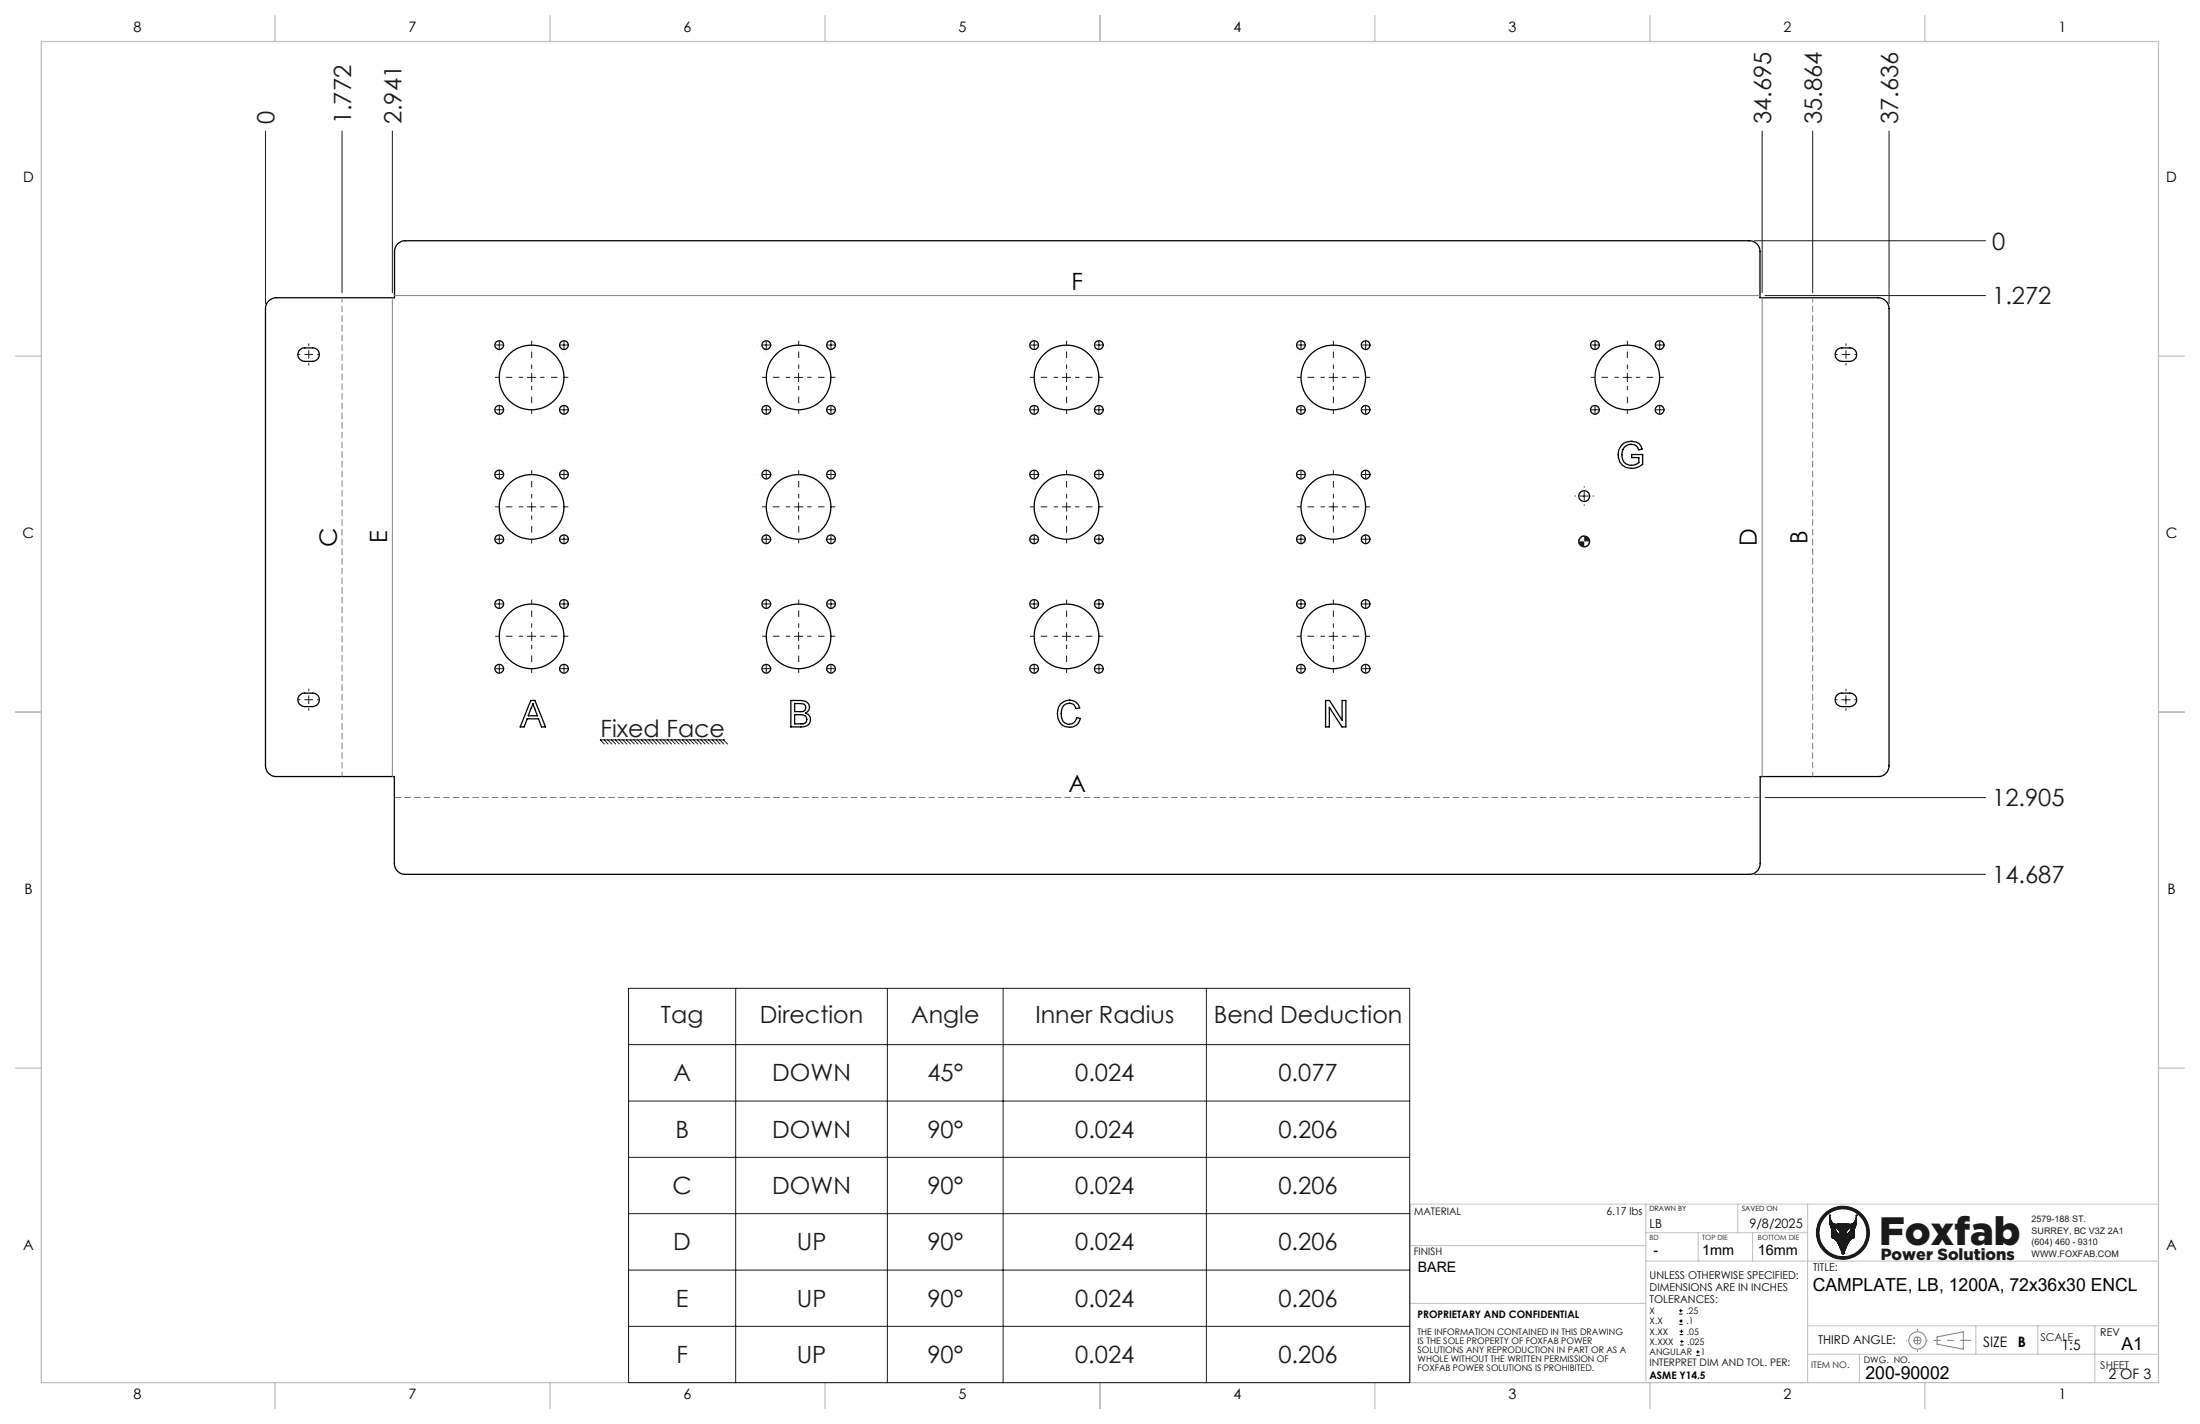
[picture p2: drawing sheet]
<svg xmlns="http://www.w3.org/2000/svg" width="432mm" height="279mm" viewBox="0 0 432 279" stroke-linecap="round" stroke-linejoin="round" font-family="sans-serif">
<g fill="none" stroke="#000" stroke-width=".25">
<path d="M52.7 59.1a2.14 2.14 0 0 1 1.5-.7h23.2v-9a2.11 2.11 0 0 1 2.2-2.2h263.7a2.05 2.05 0 0 1 2.1 2.2v9h23.3a2.17 2.17 0 0 1 2.1 2.1v89.7a2.11 2.11 0 0 1-2.1 2.2h-23.2v17a2.11 2.11 0 0 1-2.1 2.2h-263.9a2.11 2.11 0 0 1-2.1-2.2v-17h-23.2a2.11 2.11 0 0 1-2.1-2.2v-89.7a2.14 2.14 0 0 1 .6-1.4zM58.7 68.8l.3-.3a3.9 3.9 0 0 1 3.2 0 1.34 1.34 0 0 1 .4 1.5 1.34 1.34 0 0 1-1.2 .9h-1.6a1.34 1.34 0 0 1-1.1-2.1zM360.7 68.5a3.9 3.9 0 0 1 3.2 0 1.32 1.32 0 0 1 .4 1.5 1.32 1.32 0 0 1-1.2 .9h-1.6a1.34 1.34 0 0 1-1.2-.9 1.34 1.34 0 0 1 .4-1.5zM318.2 87.4a2.57 2.57 0 0 1 3.9 .1l.2 .6-.7 .2a1.7 1.7 0 0 0-1.9-1.1 1.7 1.7 0 0 0-1.4 1.8 1.97 1.97 0 0 0 1 2.1 1.97 1.97 0 0 0 2.4-.3v-1h-1.4v-.6h2.1v1.9a2.99 2.99 0 0 1-4.5-.4 3.2 3.2 0 0 1 .3-3.3zM58.7 136.5l.3-.3a3.9 3.9 0 0 1 3.2 0 1.34 1.34 0 0 1 .4 1.5 1.34 1.34 0 0 1-1.2 .9h-1.6a1.34 1.34 0 0 1-1.1-2.1zM104.2 137.4h.8l2.1 5.2h-.8l-.6-1.6h-2.2l-.6 1.6h-.8zM104.6 138l.9 2.4h-1.8zM155.2 137.4h2a1.41 1.41 0 0 1 1.6 1.8l-.7 .7a1.38 1.38 0 0 1 1 1.5 1.38 1.38 0 0 1-1.3 1.2h-2.6zM156 138a2.35 2.35 0 0 1 2.1 .5 .85 .85 0 0 1-.2 .9 .85 .85 0 0 1-.9 .2h-1zM208.1 138.1a2.2 2.2 0 0 1 3.8 .8l-.7 .1a1.46 1.46 0 0 0-1.6-1 1.46 1.46 0 0 0-1.2 1.3 2.12 2.12 0 0 0 1.2 2.8 1.48 1.48 0 0 0 1.7-1.3l.8 .2a2.31 2.31 0 0 1-2.8 1.7 2.31 2.31 0 0 1-1.8-2.7l.3-1.2zM260.2 137.4h.7l2.5 3.9v-3.9h.8v5.2h-.8l-2.5-3.8v3.8h-.7zM360.7 136.2a3.9 3.9 0 0 1 3.2 0 1.32 1.32 0 0 1 .4 1.5 1.32 1.32 0 0 1-1.2 .9h-1.6a1.34 1.34 0 0 1-1.2-.9 1.34 1.34 0 0 1 .4-1.5z"/>
<path d="M156 140.2a2.23 2.23 0 0 1 2.3 .5 .9 .9 0 0 1-.1 1 .9 .9 0 0 1-1 .3h-1.2z"/>
<circle cx="98" cy="67.7" r=".86"/>
<circle cx="104.3" cy="74" r="6.4"/>
<circle cx="110.7" cy="67.7" r=".86"/>
<circle cx="150.4" cy="67.7" r=".86"/>
<circle cx="156.7" cy="74" r="6.4"/>
<circle cx="163.1" cy="67.7" r=".86"/>
<circle cx="203" cy="67.7" r=".86"/>
<circle cx="209.3" cy="74" r="6.4"/>
<circle cx="215.7" cy="67.7" r=".86"/>
<circle cx="255.3" cy="67.7" r=".84"/>
<circle cx="261.7" cy="74" r="6.4"/>
<circle cx="268" cy="67.7" r=".84"/>
<circle cx="313" cy="67.7" r=".86"/>
<circle cx="319.4" cy="74" r="6.4"/>
<circle cx="325.7" cy="67.7" r=".86"/>
<circle cx="98" cy="80.4" r=".86"/>
<circle cx="98" cy="93.1" r=".86"/>
<circle cx="104.3" cy="99.4" r="6.4"/>
<circle cx="110.7" cy="80.4" r=".86"/>
<circle cx="110.7" cy="93.1" r=".86"/>
<circle cx="150.4" cy="80.4" r=".86"/>
<circle cx="150.4" cy="93.1" r=".86"/>
<circle cx="156.7" cy="99.4" r="6.4"/>
<circle cx="163.1" cy="80.4" r=".86"/>
<circle cx="163.1" cy="93.1" r=".86"/>
<circle cx="203" cy="80.4" r=".86"/>
<circle cx="203" cy="93.1" r=".86"/>
<circle cx="209.3" cy="99.4" r="6.4"/>
<circle cx="215.7" cy="80.4" r=".86"/>
<circle cx="215.7" cy="93.1" r=".86"/>
<circle cx="255.3" cy="80.4" r=".84"/>
<circle cx="255.3" cy="93.1" r=".84"/>
<circle cx="261.7" cy="99.4" r="6.4"/>
<circle cx="268" cy="80.4" r=".84"/>
<circle cx="268" cy="93.1" r=".84"/>
<circle cx="310.9" cy="97.3" r="1.06"/>
<circle cx="313" cy="80.4" r=".86"/>
<circle cx="325.7" cy="80.4" r=".86"/>
<circle cx="98" cy="105.8" r=".86"/>
<circle cx="98" cy="118.5" r=".86"/>
<circle cx="110.7" cy="105.8" r=".86"/>
<circle cx="110.7" cy="118.5" r=".86"/>
<circle cx="150.4" cy="105.8" r=".86"/>
<circle cx="150.4" cy="118.5" r=".86"/>
<circle cx="163.1" cy="105.8" r=".86"/>
<circle cx="163.1" cy="118.5" r=".86"/>
<circle cx="203" cy="105.8" r=".86"/>
<circle cx="203" cy="118.5" r=".86"/>
<circle cx="215.7" cy="105.8" r=".86"/>
<circle cx="215.7" cy="118.5" r=".86"/>
<circle cx="255.3" cy="105.8" r=".84"/>
<circle cx="255.3" cy="118.5" r=".84"/>
<circle cx="268" cy="105.8" r=".84"/>
<circle cx="268" cy="118.5" r=".84"/>
<circle cx="310.9" cy="106.2" r="1.06"/>
<circle cx="98" cy="131.2" r=".86"/>
<circle cx="104.3" cy="124.8" r="6.4"/>
<circle cx="110.7" cy="131.2" r=".86"/>
<circle cx="150.4" cy="131.2" r=".86"/>
<circle cx="156.7" cy="124.8" r="6.4"/>
<circle cx="163.1" cy="131.2" r=".86"/>
<circle cx="203" cy="131.2" r=".86"/>
<circle cx="209.3" cy="124.8" r="6.4"/>
<circle cx="215.7" cy="131.2" r=".86"/>
<circle cx="255.3" cy="131.2" r=".84"/>
<circle cx="261.7" cy="124.8" r="6.4"/>
<circle cx="268" cy="131.2" r=".84"/>
</g>
<g fill="none" stroke="#191924" stroke-width=".2">
<path d="M359.1 238.4h.1M359.1 238.4a1.5 1.5 0 0 0 1.4 1.8l1.7-.1a1.36 1.36 0 0 0 1.9-.5l.2-1.2M359.1 238.4a4.4 4.4 0 0 0 .3 2.5l.2 .3v1.6M364.3 238.4h.1M364.3 238.4a4.4 4.4 0 0 1-.2 2.5l-.2 .3v1.7l-.5 .2a6.9 6.9 0 0 0-1.5 2.9M359.6 242.8v.1M359.6 242.9l.5 .2a7.5 7.5 0 0 1 1.5 2.9M360.2 240.9a1.41 1.41 0 0 1 1 1.4 1.43 1.43 0 0 1-1-1.4zM361.6 246l.2 .1M361.6 246h.1M361.7 246.1h.1M361.7 240.1v6"/>
<path d="M361.8 246.1h.1M361.9 246l-.1 .1M361.9 246h.1M362.7 241.2l.6-.3-.1 .5a1.47 1.47 0 0 1-.9 .9l.1-.7z"/>
<circle cx="361.7" cy="241.9" r="5.2"/>
<circle cx="361.7" cy="241.9" r="4.7"/>
</g>
<circle cx="361.7" cy="241.9" r="5" fill="none" stroke="#191924" stroke-width=".5"/>
<g fill="none" stroke="#808080" stroke-width=".2">
<path d="M380.2 262.3l5.1-1v3.4l-5.1-1z"/>
<circle cx="376.3" cy="263" r=".7"/>
<circle cx="376.4" cy="263" r="1.69"/>
</g>
<path d="M386.2 263h-6.7" fill="none" stroke="#808080" stroke-width=".2" stroke-dasharray="15.2 1.3 1.3 1.3" stroke-dashoffset="13.8" stroke-linecap="butt"/>
<path d="M376.4 260.8v4.4" fill="none" stroke="#808080" stroke-width=".2" stroke-dasharray="15.2 1.3 1.3 1.3" stroke-dashoffset="14.9" stroke-linecap="butt"/>
<path d="M386.2 263h.6" fill="none" stroke="#808080" stroke-width=".2" stroke-dasharray="15.2 1.3 1.3 1.3" stroke-linecap="butt"/>
<path d="M378.3 263h-4.2" fill="none" stroke="#808080" stroke-width=".2" stroke-dasharray="15.2 1.3 1.3 1.3" stroke-dashoffset="15" stroke-linecap="butt"/>
<g fill="none" stroke="#c0c0c0" stroke-width=".2">
<path d="M323 236.3v34.8M341.1 236.3v5.6M354.8 236.3v35M423.4 236.3h-146.6v35M276.8 244.4h46.2M276.8 255.7h46.2M323 247.4h100.4M323 241.9h31.8M333.3 241.9v5.5M344 241.9v5.5M354.8 265.7h68.6M354.8 260.1h68.6"/>
<path d="M364.9 265.7v5.6M387.8 260.1v5.6M400 260.1v5.6M411.2 260.1v11.2"/>
</g>
<g fill="none" stroke="#c0c0c0" stroke-width=".25">
<path d="M8.1 8.1h415.6v263.2h-415.6zM54 3.1v5M108 3.1v5M161.9 3.1v5M215.9 3.1v5M269.8 3.1v5M323.8 3.1v5M377.8 3.1v5M3 69.9h5.1M423.7 69.9h5M3 139.7h5.1M423.7 139.7h5"/>
<path d="M3 209.6h5.1M423.7 209.6h5M54 271.3v5.1M108 271.3v5.1M161.9 271.3v5.1M215.9 271.3v5.1M269.8 271.3v5.1M323.8 271.3v5.1M377.8 271.3v5.1"/>
</g>
<path d="M362.7 241.2l.6-.3a1.45 1.45 0 0 1-1 1.4l.1-.7zM359.1 238.4v1.1l.2 1.1 .3 .6v1.7a1.08 1.08 0 0 1 .9 .6l1.1 2.6 .3-.1a6.8 6.8 0 0 1 1.6-3l.4-.1v-1.7l.4-1v-1.8a1.51 1.51 0 0 1-.5 1.5 1.51 1.51 0 0 1-1.6 .2h-.9a1.41 1.41 0 0 1-2-.7zM360.2 240.9a1.41 1.41 0 0 1 1 1.4 1.45 1.45 0 0 1-1-1.4zM357 241.9a4.7 4.7 0 0 0 9.4 0 4.7 4.7 0 0 0-9.4 0zM356.5 241.9a5.2 5.2 0 0 1 10.4 0 5.2 5.2 0 0 1-10.4 0z" fill-rule="evenodd" fill="#191924"/>
<g fill="none" stroke="#000" stroke-width=".2">
<path d="M329.6 257.8h.6M329.6 257.2h.6M329.6 259.9h.7M329.6 259.2h.7M329.9 256.8v.7M330 258.9v.6M329.7 261.9h.7M329.7 261.2h.7M329.8 263.9h.6M329.8 263.2h.6M330 260.9v.6M330.1 262.9v.7"/>
<path d="M332.9 265.9h.7M332.9 265.3h.7M333.2 264.9v.7"/>
</g>
<g fill="none" stroke="#191924" stroke-width=".2">
<path d="M52.1 25.7v33.8M67.1 25.7v31.7M77 25.7v31.7M345.9 25.7v31.7M355.8 25.7v31.7M370.8 25.7v33.8M344.3 47.2h45.4M346.4 58h43.3M97.2 67.7h1.6M98 66.9v1.6M98 79.6v1.6M103.5 74h1.7"/>
<path d="M104.4 73.2v1.7M109.9 67.7h1.6M110.7 66.9v1.6M110.7 79.6v1.6M149.6 67.7h1.6M150.4 66.9v1.6M150.4 79.6v1.6M155.9 74h1.7M156.7 73.2v1.7M162.3 67.7h1.6M163.1 66.9v1.6M163.1 79.6v1.6"/>
<path d="M202.1 67.7h1.7M203 66.9v1.6M203 79.6v1.6M208.5 74h1.6M209.3 73.2v1.7M214.8 67.7h1.7M215.7 66.9v1.6M215.7 79.6v1.6M254.5 67.7h1.7M255.3 66.9v1.6M255.3 79.6v1.6M260.8 74h1.7"/>
<path d="M261.7 73.2v1.7M267.2 67.7h1.7M268 66.9v1.6M268 79.6v1.6M312.2 67.7h1.7M313.1 66.9v1.6M313.1 79.6v1.6M318.6 74h1.6M319.4 73.2v1.7M324.9 67.7h1.7M325.8 66.9v1.6M325.8 79.6v1.6"/>
<path d="M97.2 80.4h1.6M97.2 93.1h1.6M98 92.3v1.6M103.5 99.4h1.7M104.4 98.6v1.7M109.9 80.4h1.6M109.9 93.1h1.6M110.7 92.3v1.6M149.6 80.4h1.6M149.6 93.1h1.6M150.4 92.3v1.6M155.9 99.4h1.7"/>
<path d="M156.7 98.6v1.7M162.3 80.4h1.6M162.3 93.1h1.6M163.1 92.3v1.6M202.1 80.4h1.7M202.1 93.1h1.7M203 92.3v1.6M208.5 99.4h1.6M209.3 98.6v1.7M214.8 80.4h1.7M214.8 93.1h1.7M215.7 92.3v1.6"/>
<path d="M254.5 80.4h1.7M254.5 93.1h1.7M255.3 92.3v1.6M260.8 99.4h1.7M261.7 98.6v1.7M267.2 80.4h1.7M267.2 93.1h1.7M268 92.3v1.6M310.1 97.3h1.6M310.9 96.5v1.7M312.2 80.4h1.7M324.9 80.4h1.7"/>
<path d="M97.2 118.5h1.6M97.2 105.8h1.6M98 105v1.6M98 117.7v1.6M109.9 118.5h1.6M109.9 105.8h1.6M110.7 105v1.6M110.7 117.7v1.6M149.6 118.5h1.6M149.6 105.8h1.6M150.4 105v1.6M150.4 117.7v1.6"/>
<path d="M162.3 118.5h1.6M162.3 105.8h1.6M163.1 105v1.6M163.1 117.7v1.6M202.1 118.5h1.7M202.1 105.8h1.7M203 105v1.6M203 117.7v1.6M214.8 118.5h1.7M214.8 105.8h1.7M215.7 105v1.6M215.7 117.7v1.6"/>
<path d="M254.5 118.5h1.7M254.5 105.8h1.7M255.3 105v1.6M255.3 117.7v1.6M267.2 118.5h1.7M267.2 105.8h1.7M268 105v1.6M268 117.7v1.6M310.9 105.2a1.08 1.08 0 0 0-1 1M312 106.2a1.08 1.08 0 0 1-1.1 1.1M97.2 131.2h1.6M98 130.4v1.6"/>
<path d="M103.5 124.8h1.7M104.4 124v1.7M109.9 131.2h1.6M110.7 130.4v1.6M149.6 131.2h1.6M150.4 130.4v1.6M155.9 124.8h1.7M156.7 124v1.7M162.3 131.2h1.6M163.1 130.4v1.6M202.1 131.2h1.7M203 130.4v1.6"/>
<path d="M208.5 124.8h1.6M209.3 124v1.7M214.8 131.2h1.7M215.7 130.4v1.6M254.5 131.2h1.7M255.3 130.4v1.6M260.8 124.8h1.7M261.7 124v1.7M267.2 131.2h1.7M268 130.4v1.6M361.5 137.3h1.6M362.3 136.5v1.6"/>
<path d="M118.6 145.2l.7 .8M119.3 145.2l.8 .8M120 145.2l.8 .8M120.8 145.2l.8 .8M121.5 145.2l.8 .8M122.2 145.2l.8 .8M122.9 145.2l.9 .8M123.7 145.2l.8 .8M124.4 145.2l.8 .8M125.2 145.2l.7 .8M125.9 145.2l.8 .8M126.6 145.2l.8 .8"/>
<path d="M127.4 145.2l.7 .8M128.1 145.2l.8 .8M128.8 145.2l.8 .8M129.5 145.2l.9 .8M130.3 145.2l.8 .8M131 145.2l.8 .8M131.7 145.2l.8 .8M132.5 145.2l.8 .8M133.2 145.2l.8 .8M133.9 145.2l.8 .8M134.7 145.2l.8 .8M135.4 145.2l.8 .8"/>
<path d="M136.1 145.2l.8 .8M136.9 145.2l.8 .8M137.6 145.2l.8 .8M138.3 145.2l.8 .8M139.1 145.2l.8 .8M139.8 145.2l.8 .8M140.5 145.2l.8 .8M141.3 145.2l.8 .8M142 145.2l.8 .8M142.2 145.2h-24.4l.8 .8M346.5 156.5h43.2M344.3 171.6h45.4"/>
<path d="M123.4 193.9h153.3v77.4h-153.3zM144.4 193.9v77.4M174.2 193.9v77.4M196.9 193.9v77.4M236.8 193.9v77.4M123.4 205h153.3M123.4 216h153.3M123.4 227.1h153.3M123.4 238.1h153.3M123.4 249.2h153.3M123.4 260.2h153.3"/>
</g>
<g fill="none" stroke="#191924" stroke-width=".2" stroke-dasharray="15.2 1.3 1.3 1.3" stroke-dashoffset="14.4" stroke-linecap="butt">
<path d="M102.7 74h-5.5M104.4 72.4v-5.5M104.4 75.7v5.5M106 74h5.5M155.1 74h-5.5M156.8 72.4v-5.5M156.8 75.7v5.5M158.4 74h5.5M207.7 74h-5.5M209.3 72.4v-5.5M209.3 75.7v5.5M211 74h5.5"/>
<path d="M260 74h-5.5M261.7 72.4v-5.5M261.7 75.7v5.5M263.4 74h5.5M317.7 74h-5.5M319.4 72.4v-5.5M319.4 75.7v5.5M321.1 74h5.5M102.7 99.4h-5.5M104.4 97.8v-5.5M106 99.4h5.5M155.1 99.4h-5.5"/>
<path d="M156.8 97.8v-5.5M158.4 99.4h5.5M207.7 99.4h-5.5M209.3 97.8v-5.5M211 99.4h5.5M260 99.4h-5.5M261.7 97.8v-5.5M263.4 99.4h5.5M104.4 101.1v5.5M156.8 101.1v5.5M209.3 101.1v5.5M261.7 101.1v5.5"/>
<path d="M102.7 124.8h-5.5M104.4 123.2v-5.5M104.4 126.5v5.5M106 124.8h5.5M155.1 124.8h-5.5M156.8 123.2v-5.5M156.8 126.5v5.5M158.4 124.8h5.5M207.7 124.8h-5.5M209.3 123.2v-5.5M209.3 126.5v5.5M211 124.8h5.5"/>
<path d="M260 124.8h-5.5M261.7 123.2v-5.5M261.7 126.5v5.5M263.4 124.8h5.5"/>
</g>
<g fill="none" stroke="#191924" stroke-width=".2" stroke-dasharray="15.2 1.3 1.3 1.3" stroke-linecap="butt">
<path d="M58.9 69.6h-.5M60.6 69.6v-.9M60.6 69.6h-.8M60.6 69.6v.8M60.6 69.6h.8M60.6 67.9v-.5M60.6 71.2v.5M62.3 69.6h.5M314.7 67.7h.1M327.4 67.7h.1M360.6 69.6h-.4M362.3 69.6v.8"/>
<path d="M362.3 69.6h.8M362.3 69.6v-.9M362.3 69.6h-.8M362.3 71.2v.5M362.3 67.9v-.5M364 69.6h.5M309.3 97.3h-.3M310.9 95.7v-.3M310.9 99v.2M312.6 97.3h.2M314.7 80.4h.1M327.4 80.4h.1"/>
<path d="M58.9 137.3h-.5M60.6 137.3v-.8M60.6 137.3h-.8M60.6 137.3v.8M60.6 137.3h.8M60.6 135.6v-.5M60.6 139v.4M62.3 137.3h.5M360.6 137.3h-.4M362.3 139v.4M362.3 135.6v-.5M364 137.3h.5"/>
</g>
<path d="M77.4 156.5h268.1" fill="none" stroke="#808080" stroke-width=".2" stroke-dasharray="1.3 .6" stroke-dashoffset="-.1" stroke-linecap="butt"/>
<path d="M67.1 58.4v94M355.8 152.4v-94" fill="none" stroke="#808080" stroke-width=".2" stroke-dasharray="1.3 .6" stroke-dashoffset=".3" stroke-linecap="butt"/>
<path d="M77 58.4v94M77.4 58h268M345.9 58.4v94" fill="none" stroke="#808080" stroke-width=".2"/>
<path d="M309.9 106.2a1.02 1.02 0 0 0 1 1.1v-1.1zM310.9 105.2v1h1.1a1.15 1.15 0 0 0-1.1-1z" fill="#191924"/>
<text font-size="7.8" fill="#191924" x="368.8" y="244.2">Foxfab</text>
<g font-size="4.7" fill="#191924">
<text x="53.9" y="24.4" transform="rotate(-90 53.9 24.4)">0</text>
<text x="68.9" y="24.4" transform="rotate(-90 68.9 24.4)">1.772</text>
<text x="78.8" y="24.4" transform="rotate(-90 78.8 24.4)">2.941</text>
<text x="347.6" y="24.4" transform="rotate(-90 347.6 24.4)">34.695</text>
<text x="357.5" y="24.4" transform="rotate(-90 357.5 24.4)">35.864</text>
<text x="372.5" y="24.4" transform="rotate(-90 372.5 24.4)">37.636</text>
<text x="391" y="49">0</text>
<text x="391" y="59.7">1.272</text>
<text x="117.9" y="144.5">Fixed Face</text>
<text x="391" y="158.2">12.905</text>
<text x="391" y="173.3">14.687</text>
<text x="129.7" y="200.7">Tag</text>
<text x="149.2" y="200.7">Direction</text>
<text x="178.8" y="200.7">Angle</text>
<text x="203.2" y="200.7">Inner Radius</text>
<text x="238.2" y="200.7">Bend Deduction</text>
<text x="132.2" y="212.2">A</text>
<text x="151.6" y="212.2">DOWN</text>
<text x="182" y="212.2">45°</text>
<text x="211" y="212.2">0.024</text>
<text x="250.9" y="212.2">0.077</text>
<text x="132.6" y="223.2">B</text>
<text x="151.6" y="223.2">DOWN</text>
<text x="182" y="223.2">90°</text>
<text x="211" y="223.2">0.024</text>
<text x="250.9" y="223.2">0.206</text>
<text x="132" y="234.3">C</text>
<text x="151.6" y="234.3">DOWN</text>
<text x="182" y="234.3">90°</text>
<text x="211" y="234.3">0.024</text>
<text x="250.9" y="234.3">0.206</text>
<text x="132.2" y="245.3">D</text>
<text x="156.4" y="245.3">UP</text>
<text x="182" y="245.3">90°</text>
<text x="211" y="245.3">0.024</text>
<text x="250.9" y="245.3">0.206</text>
<text x="132.6" y="256.4">E</text>
<text x="156.4" y="256.4">UP</text>
<text x="182" y="256.4">90°</text>
<text x="211" y="256.4">0.024</text>
<text x="250.9" y="256.4">0.206</text>
<text x="132.8" y="267.4">F</text>
<text x="156.4" y="267.4">UP</text>
<text x="182" y="267.4">90°</text>
<text x="211" y="267.4">0.024</text>
<text x="250.9" y="267.4">0.206</text>
</g>
<g font-size="4.7">
<text x="210.3" y="56.9">F</text>
<text x="66.1" y="107.3" transform="rotate(-90 66.1 107.3)">C</text>
<text x="76" y="106.6" transform="rotate(-90 76 106.6)">E</text>
<text x="344.8" y="107.1" transform="rotate(-90 344.8 107.1)">D</text>
<text x="354.7" y="106.7" transform="rotate(-90 354.7 106.7)">B</text>
<text x="209.7" y="155.5">A</text>
</g>
<g font-size="3.5">
<text x="355.8" y="253.4">CAMPLATE, LB, 1200A, 72x36x30 ENCL</text>
<text x="416.4" y="264.9">A1</text>
<text x="366.1" y="270.6">200-90002</text>
</g>
<text font-size="3.2" fill="#191924" x="369.1" y="247.2">Power Solutions</text>
<g font-size="2.8">
<text x="26.2" y="6.3">8</text>
<text x="80.2" y="6.3">7</text>
<text x="134.2" y="6.3">6</text>
<text x="188.1" y="6.3">5</text>
<text x="242.1" y="6.3">4</text>
<text x="296.1" y="6.3">3</text>
<text x="350.1" y="6.3">2</text>
<text x="404" y="6.3">1</text>
<text x="4.5" y="35.6">D</text>
<text x="425.2" y="35.6">D</text>
<text x="4.4" y="105.5">C</text>
<text x="425.1" y="105.5">C</text>
<text x="4.8" y="175.3">B</text>
<text x="425.4" y="175.3">B</text>
<text x="4.5" y="245.2">A</text>
<text x="425.2" y="245.2">A</text>
<text x="278.3" y="249.6">BARE</text>
<text x="324.6" y="246.3">-</text>
<text x="334.1" y="246.3">1mm</text>
<text x="345" y="246.3">16mm</text>
<text x="389.2" y="264.3">SIZE</text>
<text x="396" y="264.3">B</text>
<text x="404.7" y="265">1:5</text>
<text x="26.2" y="274.5">8</text>
<text x="80.2" y="274.5">7</text>
<text x="134.2" y="274.5">6</text>
<text x="188.1" y="274.5">5</text>
<text x="242.1" y="274.5">4</text>
<text x="296.1" y="274.5">3</text>
<text x="350.1" y="274.5">2</text>
<text x="404" y="274.5">1</text>
<text x="413.8" y="270.6">2 OF 3</text>
</g>
<g font-size="2.5">
<text x="323.8" y="240.9">LB</text>
<text x="343.4" y="240.9">9/8/2025</text>
</g>
<text font-size="2.4" x="356.9" y="263.8">THIRD ANGLE:</text>
<g font-size="2.1">
<text x="315.3" y="238.3">6.17 lbs</text>
<text x="323.8" y="251">UNLESS OTHERWISE SPECIFIED:</text>
<text x="355.9" y="249.5">TITLE:</text>
<text x="323.8" y="253.4">DIMENSIONS ARE IN INCHES</text>
<text x="323.8" y="255.7">TOLERANCES:</text>
<text x="412.2" y="262.1">REV</text>
</g>
<g font-size="2.1" fill="#191924">
<text x="400.5" y="263.1">SCALE</text>
<text x="412.2" y="268.7">SHEET</text>
</g>
<g font-size="2">
<text x="277.6" y="238.3">MATERIAL</text>
<text x="277.5" y="246.3">FINISH</text>
<text x="278.2" y="258.5">PROPRIETARY AND CONFIDENTIAL</text>
<text x="323.7" y="268.1">INTERPRET DIM AND TOL. PER:</text>
<text x="323.7" y="270.6">ASME Y14.5</text>
</g>
<g font-size="1.8" fill="#191924">
<text x="398.7" y="239.8">2579-188 ST.</text>
<text x="398.7" y="242.1">SURREY, BC V3Z 2A1</text>
<text x="398.7" y="244.3">(604) 460 - 9310</text>
<text x="398.7" y="246.6">WWW.FOXFAB.COM</text>
<text x="355.5" y="268.4">ITEM NO.</text>
</g>
<g font-size="1.8">
<text x="323.8" y="257.8">X</text>
<text x="331" y="257.8">.25</text>
<text x="278.2" y="261.9">THE INFORMATION CONTAINED IN THIS DRAWING</text>
<text x="278.2" y="263.6">IS THE SOLE PROPERTY OF FOXFAB POWER</text>
<text x="323.8" y="259.8">X.X</text>
<text x="323.8" y="263.9">X.XXX</text>
<text x="323.8" y="261.9">X.XX</text>
<text x="331" y="259.8">.1</text>
<text x="331.1" y="261.9">.05</text>
<text x="331.2" y="263.9">.025</text>
<text x="278.2" y="265.4">SOLUTIONS ANY REPRODUCTION IN PART OR AS A</text>
<text x="278.2" y="267.2">WHOLE WITHOUT THE WRITTEN PERMISSION OF</text>
<text x="278.2" y="268.9">FOXFAB POWER SOLUTIONS IS PROHIBITED.</text>
<text x="323.8" y="265.9">ANGULAR</text>
<text x="333.8" y="265.9">1</text>
<text x="365.8" y="267.4">DWG. NO.</text>
</g>
<g font-size="1.4">
<text x="323.7" y="237.6">DRAWN BY</text>
<text x="341.8" y="237.6">SAVED ON</text>
</g>
<g font-size="1.4" fill="#191924">
<text x="323.8" y="243.4">BD</text>
<text x="334.1" y="243.4">TOP DIE</text>
<text x="345" y="243.4">BOTTOM DIE</text>
</g>
</svg>
